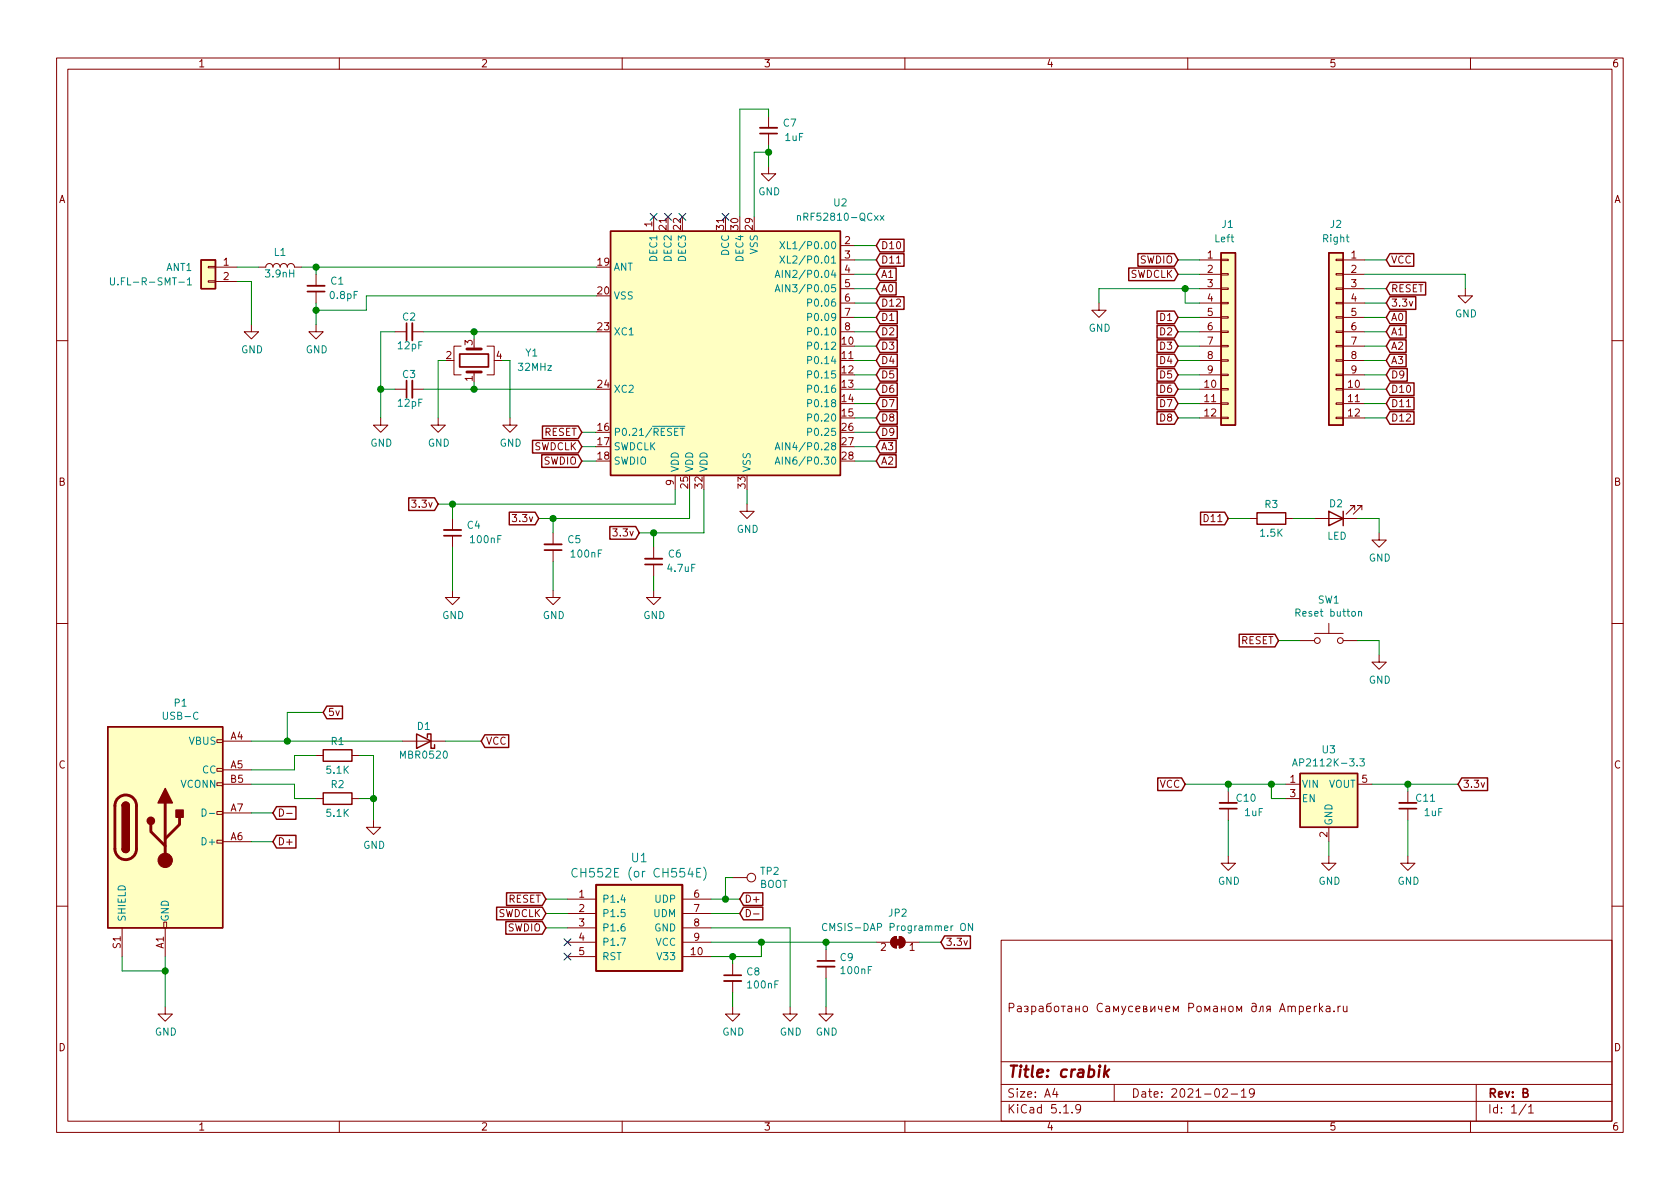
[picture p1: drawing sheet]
<svg xmlns="http://www.w3.org/2000/svg" width="297mm" height="210mm" viewBox="0 0 297 210" stroke-linecap="round" stroke-linejoin="round" font-family="sans-serif">
<g fill="none" stroke="#840000" stroke-width=".18">
<path d="M10 10.3h277v189.9h-277zM12 12.2h273v186.1h-273zM60 10.3v1.9M110 10.3v1.9M160 10.3v1.9M210 10.3v1.9M260 10.3v1.9M115.6 38.3v2.6M135.9 29.5v1.2h1.3l-1.3 1.3-1.3-1.3h1.3M135.9 20.6v2M135.9 23.6v2M36.8 49.7h1.3v.2h-1.3z"/>
<path d="M36.8 47.1h1.3v.3h-1.3zM38.1 47.2h3.8M38.1 49.8h3.8M44.4 57.4v1.3h1.3l-1.3 1.2-1.2-1.2h1.2M45.7 47.2h1.3a.63 .63 0 0 1 .6-.6 .63 .63 0 0 1 .7 .6 .63 .63 0 0 1 .6-.6 .63 .63 0 0 1 .6 .6 .63 .63 0 0 1 .7-.6 .63 .63 0 0 1 .6 .6 .63 .63 0 0 1 .6-.6 .63 .63 0 0 1 .7 .6h1.2M55.9 57.4v1.3h1.2l-1.2 1.2-1.3-1.2h1.3M55.9 48.5v2M55.9 51.6v2M69.8 58.7h2.1M72.9 58.7h2M148.6 58.7h2.5M148.6 43.4h2.5"/>
<path d="M148.6 46h2.5M148.6 48.5h2.5M148.6 51h2.5M148.6 53.6h2.5M148.6 56.1h2.5M194.3 53.6v1.3h1.3l-1.3 1.2-1.3-1.2h1.3M212.1 58.7h3.8M212.1 46h3.8M212.1 48.5h3.8M212.1 51h3.8M212.1 53.6h3.8M212.1 56.1h3.8"/>
<path d="M215.9 56h1.3v.3h-1.3zM215.9 53.5h1.3v.2h-1.3zM215.9 50.9h1.3v.3h-1.3zM215.9 48.4h1.3v.2h-1.3zM215.9 58.5h1.3v.3h-1.3zM215.9 45.8h1.3v.3h-1.3zM236.2 56h1.3v.3h-1.3zM236.2 53.5h1.3v.2h-1.3zM236.2 50.9h1.3v.3h-1.3zM236.2 48.4h1.3v.2h-1.3zM236.2 58.5h1.3v.3h-1.3zM236.2 45.8h1.3v.3h-1.3z"/>
<path d="M237.5 58.7h3.8M237.5 46h3.8M237.5 48.5h3.8M237.5 51h3.8M237.5 53.6h3.8M237.5 56.1h3.8M259.1 51v1.3h1.2l-1.2 1.3-1.3-1.3h1.3M10 60.2h2M67.3 73.9v1.3h1.3l-1.3 1.2-1.3-1.2h1.3M69.8 68.8h2.1M72.9 68.8h2M77.5 73.9v1.3h1.2l-1.2 1.2-1.3-1.2h1.3"/>
<path d="M81.5 61.2h-1.2v5.1h1.2M83.8 61.2v.5M83.8 65.8v.5M86.1 61.2h1.3v5.1h-1.3M90.2 73.9v1.3h1.2l-1.2 1.2-1.3-1.2h1.3M212.1 68.8h3.8M212.1 71.4h3.8M212.1 73.9h3.8M212.1 61.2h3.8M212.1 63.7h3.8M212.1 66.3h3.8M215.9 63.6h1.3v.3h-1.3z"/>
<path d="M215.9 66.2h1.3v.2h-1.3zM215.9 68.7h1.3v.3h-1.3zM215.9 71.2h1.3v.3h-1.3zM215.9 73.8h1.3v.2h-1.3zM215.9 61.1h1.3v.2h-1.3zM236.2 63.6h1.3v.3h-1.3zM236.2 66.2h1.3v.2h-1.3zM236.2 68.7h1.3v.3h-1.3zM236.2 71.2h1.3v.3h-1.3zM236.2 73.8h1.3v.2h-1.3zM236.2 61.1h1.3v.2h-1.3zM237.5 68.8h3.8"/>
<path d="M237.5 71.4h3.8M237.5 73.9h3.8M237.5 61.2h3.8M237.5 63.7h3.8M237.5 66.3h3.8M285 60.2h2M80 91.7v2M80 94.7v2.1M97.8 94.2v2.1M97.8 97.3v2M115.6 96.8v2M115.6 99.8v2"/>
<path d="M119.4 84.1v2.5M132.1 89.1v1.3h1.2l-1.2 1.3-1.3-1.3h1.3M221 91.7h1.2M227.3 91.7h1.3M232.4 91.7h7.6M239.5 90.2v-.8h-.7h.7l-1.5 1.5M240.8 90.2v-.8h-.8h.8l-1.5 1.5M243.8 94.2v1.3h1.3l-1.3 1.3-1.2-1.3h1.2M10 110.3h2M80 104.4v1.3h1.3l-1.3 1.2-1.3-1.2h1.3M97.8 104.4v1.3h1.3l-1.3 1.2-1.3-1.2h1.3M115.6 104.4v1.3h1.2l-1.2 1.2-1.3-1.2h1.3"/>
<path d="M229.9 113.3h2.5M232.4 112h5.1M234.9 110.2v1.8M237.5 113.3h2.5M243.8 115.8v1.3h1.3l-1.3 1.3-1.2-1.3h1.2M285 110.3h2M38.4 138.4h1v.5h-1zM38.4 135.9h1v.5h-1zM38.4 130.8h1v.5h-1zM39.4 131.1h5M39.4 136.1h5M39.4 138.7h5"/>
<path d="M55.9 133.6h1.2M62.2 133.6h1.3M71.1 131.1h7.6M217.2 139.9v2.1M227.3 138.7h2.6M240 138.7h2.6M248.9 139.9v2.1M38.4 148.6h1v.5h-1zM38.4 143.5h1v.5h-1zM39.4 148.8h5M39.4 143.8h5M49.4 143a.64 .64 0 0 1 .7 .7 .64 .64 0 0 1-.7 .6z"/>
<path d="M50.7 143.8h1M55.9 141.2h1.2M62.2 141.2h1.3M66 145v1.3h1.3l-1.3 1.3-1.2-1.3h1.2M100.3 159h5.1M120.6 159h5.1M129.5 155.2h2.6M217.2 151.4v1.2h1.2l-1.2 1.3-1.3-1.3h1.3M217.2 143v2M227.3 141.2h2.6M234.9 151.4v1.2h1.3l-1.3 1.3-1.2-1.3h1.2M234.9 146.3v2.5"/>
<path d="M248.9 151.4v1.2h1.3l-1.3 1.3-1.3-1.3h1.3M248.9 143v2M10 160.2h2M21.6 164.1v5.1M29 163.1h.5v1h-.5zM29.2 178v1.3h1.3l-1.3 1.3-1.3-1.3h1.3M29.2 164.1v5.1M100.3 166.6h5.1M100.3 169.2h5.1M100.3 161.5h5.1M100.3 164.1h5.1M120.6 166.6h5.1"/>
<path d="M120.6 169.2h5.1M120.6 161.5h5.1M120.6 164.1h5.1M129.5 178v1.3h1.3l-1.3 1.3-1.2-1.3h1.2M129.5 170.4v2.1M129.5 173.5v2M132 160.8a.64 .64 0 0 1 .7 .7 .64 .64 0 0 1-.7 .6zM133.2 161.6h1M139.7 178v1.3h1.3l-1.3 1.3-1.3-1.3h1.3M146 178v1.3h1.3l-1.3 1.3-1.2-1.3h1.2M146 167.9v2M146 170.9v2.1"/>
<path d="M154.9 166.6h2.6M157.7 166l.4-.3 .4-.1v2a1.03 1.03 0 0 1-.9-.6 1.03 1.03 0 0 1 .1-1zM159 165.6a1.02 1.02 0 0 1 1 1 1.02 1.02 0 0 1-1 1zM160 166.6h2.6M177 166.3h108v32h-108zM178.4 178.2l.7-.1 .2-.2-.2-.4-.7-.1v1.5M191.6 178l.2-.1 .4 .1v.8l-.2 .1-.4-.1zM194.9 177.6a.7 .7 0 0 0-.9 .2 .7 .7 0 0 0 .1 .9 .55 .55 0 0 0 .8 .1M195.6 178h.5l.1 .9M196.2 178.3l-.5 .1a.29 .29 0 0 0-.2 .2 .29 .29 0 0 0 .2 .3l.5-.1M196.9 178.9v-1l.4 .8 .5-.8v1M198.3 177.9l.4 1"/>
<path d="M199.1 177.9l-.5 1.4-.3 .1M200.3 178l-.5-.1-.3 .3 .1 .6 .2 .1 .5-.1M200.8 178.4l.7-.1v-.3l-.5-.1-.2 .2 .1 .7h.6M202.2 178.4h.5l.1-.3-.3-.2h-.3v1l.6-.1v-.3l-.3-.1M203.5 177.9v1l.7-1v1M204.8 177.9l.1 .5 .5 .1M205.4 177.9v1M206.1 178.4l.7-.1v-.3l-.5-.1-.2 .2 .1 .7h.6M207.5 178.9v-1l.4 .8 .4-.8v1M210.2 178.2l.7-.1 .1-.2v-.3l-.3-.2h-.5v1.5M211.7 178l.2-.1 .4 .1v.8l-.2 .1-.4-.1zM213 178.9v-1l.5 .8 .4-.8v1"/>
<path d="M214.6 178h.6v.9M215.2 178.3l-.4 .1-.3 .2 .3 .3 .4-.1M216 178.4h.6M216 177.9v1M216.6 177.9v1M217.3 178l.2-.1 .5 .1v.8l-.2 .1-.5-.1zM218.7 178.9v-1l.4 .8 .4-.8v1M221.4 177.5l.4-.1 .3 .3-.1 1.1-.2 .1-.4-.1v-.8l.2-.1 .5 .1M222.6 178.9l.2-.2 .1-.6 .2-.2h.2v1M224.3 178.5l-.3 .4M224.6 178.5h-.4a.29 .29 0 0 1-.3-.3 .29 .29 0 0 1 .3-.3h.4v1M226.2 178.9l.5-1.5 .5 1.5"/>
<path d="M226.4 178.5h.7M227.7 178l.2-.1 .4 .1 .1 .9M227.7 177.9v1M228.4 178.1a.36 .36 0 0 1 .3-.2 .36 .36 0 0 1 .3 .2v.8M229.7 178l.4-.1 .4 .3-.1 .6-.3 .1-.4-.1M229.7 177.9v1.5M231 178.4l.7-.1-.1-.3-.4-.1-.2 .2 .1 .7h.5M232.4 177.9v1M232.8 177.9l-.4 .1v.2M233.3 177.4v1.5M233.5 178.4l.4 .5M233.9 177.9l-.6 .6"/>
<path d="M234.5 178h.6l.1 .9M235.2 178.3l-.6 .1a.29 .29 0 0 0-.2 .2 .29 .29 0 0 0 .2 .3l.6-.1M235.9 178.8v.1M236.6 177.9v1M237 177.9l-.4 .3M237.5 177.9l.1 .9 .3 .1 .3-.1M238.2 177.9v1M285 160.2h2M60 198.3v1.9M110 198.3v1.9M160 198.3v1.9M177 194.8h108"/>
<path d="M177 191.8h108M177 187.8h108M186.5 192.5l-.4 1h1M186.8 193v1M189.6 196.7v.1M191.1 196l-.3 .3h-.3l-.3-.3v-.4l.1-.2 .5-.1 .2 .2a1.19 1.19 0 0 1-.2 1.2l-.5 .1M197 191.8v3M210 198.3v1.9M216.2 192.7l.2-.2h.4l.2 .5-.9 1h.9M217.7 193.5h1.1M219.5 193l.4-.5v1.5M219.5 194h.8"/>
<path d="M221.8 193.2l-.3 .3h-.3l-.3-.3v-.4l.2-.2 .4-.1 .2 .2a1.13 1.13 0 0 1-.2 1.2l-.4 .1M260 198.3v1.9M261 191.8v6.5M269.8 195.2l-1.2 2M270.3 195.8l.4-.5v1.5M270.3 196.8h.8"/>
<circle cx="232.9" cy="113.3" r=".51"/>
<circle cx="237" cy="113.3" r=".51"/>
<circle cx="132.8" cy="155.2" r=".76"/>
</g>
<path d="M195.4 188.4l-.2 2M195.5 189.7l.4 .7M196.1 189.1l-.9 .8" fill="none" stroke="#840000" stroke-width=".41"/>
<g fill="none" stroke="#840000" stroke-width=".25">
<path d="M35.6 46h2.5v5h-2.5zM107.9 40.9h40.7v43.2h-40.7zM155.6 47.4h2.8v2.2h-2.8l-.7-1.1zM155.6 52.5h4.2v2.2h-4.2l-.7-1.1zM155.6 44.9h4.2v2.2h-4.2l-.7-1.1zM155.6 42.3h4.2v2.2h-4.2l-.7-1.1zM155.6 55h3v2.2h-3l-.7-1.1zM155.6 49.9h2.8v2.3h-2.8l-.7-1.2zM155.6 57.6h3v2.2h-3l-.7-1.1zM199.6 47.4h8l.7 1.1-.7 1.1h-8zM201.2 44.9h6.4l.7 1.1-.7 1.1h-6.4zM204.6 55h3l.7 1.1-.7 1.1h-3z"/>
<path d="M204.6 57.6h3l.7 1.1-.7 1.1h-3zM215.9 44.7h2.5v30.5h-2.5zM234.9 44.7h2.6v30.5h-2.6zM245.7 52.5h4.6v2.2h-4.6l-.6-1.1zM245.7 44.9h4.3v2.2h-4.3l-.6-1.1zM245.7 57.6h2.9v2.2h-2.9l-.6-1.1zM245.7 55h2.9v2.2h-2.9l-.6-1.1zM245.7 49.9h6.4v2.3h-6.4l-.6-1.2zM94.2 77.9h8l.7 1.1-.7 1.1h-8zM95.9 75.3h6.3l.7 1.1-.7 1.2h-6.3zM155.6 72.8h3v2.2h-3l-.7-1.1zM155.6 75.3h3v2.3h-3l-.7-1.2z"/>
<path d="M155.6 70.3h3v2.2h-3l-.7-1.1zM155.6 77.9h2.8v2.2h-2.8l-.7-1.1zM155.6 67.7h3v2.2h-3l-.7-1.1zM155.6 60.1h3v2.2h-3l-.7-1.1zM155.6 62.6h3v2.3h-3l-.7-1.2zM155.6 65.2h3v2.2h-3l-.7-1.1zM204.6 60.1h3l.7 1.1-.7 1.1h-3zM204.6 62.6h3l.7 1.1-.7 1.2h-3zM204.6 65.2h3l.7 1.1-.7 1.1h-3zM204.6 67.7h3l.7 1.1-.7 1.1h-3zM204.6 70.3h3l.7 1.1-.7 1.1h-3zM204.6 72.8h3l.7 1.1-.7 1.1h-3z"/>
<path d="M245.7 65.2h3.1v2.2h-3.1l-.6-1.1zM245.7 62.6h2.9v2.3h-2.9l-.6-1.2zM245.7 60.1h2.9v2.2h-2.9l-.6-1.1zM245.7 67.7h4.3v2.2h-4.3l-.6-1.1zM245.7 70.3h4.3v2.2h-4.3l-.6-1.1zM245.7 72.8h4.3v2.2h-4.3l-.6-1.1zM72.3 88h4.5l.7 1.1-.7 1.2h-4.5zM90 90.6h4.6l.6 1.1-.6 1.1h-4.6zM95.8 80.4h6.4l.7 1.1-.7 1.1h-6.4zM107.8 93.1h4.6l.6 1.1-.6 1.1h-4.6zM155.6 80.4h2.8v2.2h-2.8l-.7-1.1zM212.3 90.6h4.2l.7 1.1-.7 1.1h-4.2z"/>
<path d="M222.2 90.7h5.1v2h-5.1zM234.9 90.4l2.6 1.3-2.6 1.3zM237.5 90.4v2.6M219.1 112.2h6.3l.7 1.1-.7 1.1h-6.3zM19 128.5h20.4v35.6h-20.4zM57.1 132.6h5.1v2h-5.1zM57.8 124.9h2.8v2.2h-2.8l-.7-1.1zM73.7 129.8l2.5 1.3-2.5 1.2zM75.6 130.4v-.6h.6v2.5h.6v-.6M85.7 129.9h4.2v2.3h-4.2l-.6-1.1zM204.7 137.6h4.2l.6 1.1-.6 1.1h-4.2zM229.9 136.8h10.1v9.5h-10.1z"/>
<path d="M258.4 137.6h4.6v2.2h-4.6l-.6-1.1zM21.6 150.1a.63 .63 0 0 0 .6 .6 .63 .63 0 0 0 .7-.6M21.6 142.5a.63 .63 0 0 1 .6-.6 .63 .63 0 0 1 .7 .6M48.9 147.7h3.4v2.3h-3.4l-.6-1.2zM48.9 142.6h3.4v2.3h-3.4l-.6-1.1zM57.1 140.2h5.1v2h-5.1zM89.6 157.9h6.3l.6 1.1-.6 1.1h-6.3zM131.4 157.9h3.5v2.2h-3.5l-.6-1.1zM87.8 160.4h8.1l.6 1.1-.6 1.2h-8.1zM89.4 163h6.5l.6 1.1-.6 1.1h-6.5zM131.4 160.4h3.5v2.3h-3.5l-.6-1.2zM167 165.5h4.6v2.2h-4.6l-.6-1.1z"/>
</g>
<g fill="none" stroke="#840000" stroke-width=".3">
<path d="M134.4 23.6h3M54.4 51.6h3M71.9 57.1v3.1M71.9 67.3v3.1M81.3 62.6h5.1v2.3h-5.1zM78.5 94.7h3M96.3 97.3h3M114 99.8h3.1M105.4 156.5h15.2v15.2h-15.2zM215.6 143h3.1M247.4 143h3M128 172.5h3.1"/>
<path d="M144.5 169.9h3.1"/>
</g>
<path d="M82.5 65.8h2.6M82.5 61.7h2.6M20.8 141.3a1.9 1.9 0 0 1 2.1-.6 1.9 1.9 0 0 1 1.2 1.8v7.6a1.9 1.9 0 0 1-1.9 1.9 1.9 1.9 0 0 1-1.9-1.9v-7.8l.1-.5zM26.7 145.8v1.3l2.5 2.5M29.2 142v10.1M31.7 144.5v1.3l-2.5 2.5" fill="none" stroke="#840000" stroke-width=".51"/>
<path d="M134.4 22.6h3M54.4 50.5h3M72.9 57.1v3.1M72.9 67.3v3.1M78.5 93.7h3M96.3 96.3h3M114 98.8h3.1M215.6 142h3.1M247.4 142h3M128 173.5h3.1M144.5 170.9h3.1" fill="none" stroke="#840000" stroke-width=".33"/>
<g fill="#ffffc2" stroke="#ffffc2" stroke-width=".18">
<path d="M19 128.5h20.4v35.6h-20.4z"/>
<path d="M107.9 40.9h40.7v43.2h-40.7z"/>
<path d="M35.6 46h2.5v5h-2.5z"/>
<path d="M234.9 44.7h2.6v30.5h-2.6z"/>
<path d="M215.9 44.7h2.5v30.5h-2.5z"/>
<path d="M105.4 156.5h15.2v15.2h-15.2z"/>
<path d="M229.9 136.8h10.1v9.5h-10.1z"/>
</g>
<g fill="#840000" stroke="#840000" stroke-width=".25">
<path d="M21.6 150.1h1.3a.63 .63 0 0 1-.7 .6 .63 .63 0 0 1-.6-.6z"/>
<path d="M21.8 142a.63 .63 0 0 1 .7-.1 .63 .63 0 0 1 .4 .6h-1.3z"/>
<path d="M21.6 142.5h1.3v7.6h-1.3z"/>
<path d="M31.1 143.3h1.3v1.2h-1.3z"/>
<path d="M29.2 139.4l1.3 2.6h-2.6z"/>
<circle cx="26.7" cy="145.2" r=".63"/>
</g>
<g fill="#840000" stroke="#840000" stroke-width=".18">
<path d="M159 165.6a1.02 1.02 0 0 1 1 1 1.02 1.02 0 0 1-1 1z"/>
<path d="M157.7 166l.4-.3 .4-.1v2a1.03 1.03 0 0 1-.9-.6 1.03 1.03 0 0 1 .1-1z"/>
<path d="M158.2 166.1h1.1v1h-1.1z"/>
<circle cx="29.2" cy="152.1" r="1.27"/>
</g>
<g fill="none" stroke="#008484" stroke-width=".18">
<path d="M141 38.2l.2-.1 .3 .1v.8M141 38.1v.9M155.6 38.1l.7 .9M156.3 38.1l-.7 .9M19.5 49.1v1.1l.3 .2h.2l.2-.2v-1.1M33.1 49.5l.4-.4v1.3M33.1 50.4h.8M137.1 49.1l.4-1.3 .4 1.3M137.1 51.6l.4-1.3 .4 1.3M137.2 48.7h.6M137.2 51.3h.6M137.9 42.7l.8 1.3"/>
<path d="M137.9 45.3l.8 1.2M138.3 47.8v1.3M138.3 50.3v1.3M138.7 42.7l-.8 1.3M138.7 45.3l-.8 1.2M142.8 53.5h.6l.1-.5-.2-.1h-.5v1.2M142.8 56.1l.6-.1 .1-.5-.2-.1h-.5v1.3M142.8 58.6h.6l.1-.5-.2-.1h-.5v1.2M119 75.4h2.1M120.2 75.7h.8M120.6 75.7v1.3M137.1 79.5l.4-1.2 .4 1.2"/>
<path d="M137.2 79.2h.6M138.3 78.3v1.2M142.8 61.2l.6-.1 .1-.5-.2-.1h-.5v1.3M142.8 63.7l.6-.1 .1-.4-.2-.2h-.5v1.3M142.8 66.2h.6l.1-.5-.2-.1h-.5v1.2M142.8 68.8l.6-.1 .1-.5-.2-.1h-.5v1.3M142.8 71.3h.6l.1-.5-.2-.1h-.5v1.2M142.8 73.9l.6-.1 .1-.5-.2-.1h-.5v1.3M142.8 76.4l.6-.1 .1-.4-.2-.2h-.5v1.3M137.1 82.1l.4-1.3 .4 1.3M137.2 81.7h.6M138.3 80.8v1.3"/>
<path d="M240.2 108.2l.2-.1 .3 .1v.8M240.2 108.1v.9M228.5 135.5l.5-1.3 .4 1.3M228.7 135.1h.6M240.4 134.2h.8l-.4 .5 .4 .1v.5l-.2 .2-.6-.2M35.7 143a.64 .64 0 0 1 .8 .7 .64 .64 0 0 1-.8 .6zM37 143.8h1M102.1 153.7a.62 .62 0 0 0-.8 0 .62 .62 0 0 0-.2 .7 .56 .56 0 0 0 .3 .6 .56 .56 0 0 0 .7-.1M123.9 153.6h-.7v1.5h.7M124.4 153.3a1.78 1.78 0 0 1 0 2.4M146.2 163.4a.51 .51 0 0 0-.6 0 .51 .51 0 0 0-.2 .6 .46 .46 0 0 0 .3 .5 .46 .46 0 0 0 .5-.1M169.9 163.5a.45 .45 0 0 1 .7 0 .88 .88 0 0 1-.2 1.1l-.4-.1a1.07 1.07 0 0 1-.1-1z"/>
<path d="M172 163.3v1.3l-.8-1.3v1.3"/>
</g>
<g fill="none" stroke="#008400" stroke-width=".18">
<path d="M135.9 26.9h-2.6v11.4M135.9 20.6v-1.3h-5.1v19M135.9 25.6v3.9M41.9 47.2h3.8M41.9 49.8h2.5v7.6M53.3 47.2h52.1M55.9 47.2v1.3M55.9 53.6v3.8M69.8 58.7h-2.5v15.2M74.9 58.7h30.5M83.8 58.7v1.2M105.4 52.3h-40.6v2.6h-8.9"/>
<path d="M151.1 48.5h3.8M151.1 51h3.8M151.1 58.7h3.8M151.1 56.1h3.8M151.1 46h3.8M151.1 43.4h3.8M151.1 53.6h3.8M208.3 48.5h3.8M208.3 58.7h3.8M208.3 56.1h3.8M208.3 46h3.8M209.5 51v2.6h2.6"/>
<path d="M212.1 51h-17.8v2.6M241.3 48.5h17.8v2.5M241.3 51h3.8M241.3 58.7h3.8M241.3 56.1h3.8M241.3 46h3.8M241.3 53.6h3.8M67.3 68.8h2.5M74.9 68.8h30.5M78.7 63.7h-1.2v10.2M83.8 67.6v1.2M88.9 63.7h1.3v10.2"/>
<path d="M102.9 79h2.5M102.9 76.4h2.5M151.1 68.8h3.8M151.1 66.3h3.8M151.1 63.7h3.8M151.1 61.2h3.8M151.1 71.4h3.8M151.1 73.9h3.8M151.1 79h3.8M151.1 76.4h3.8M208.3 68.8h3.8M208.3 66.3h3.8"/>
<path d="M208.3 63.7h3.8M208.3 61.2h3.8M208.3 71.4h3.8M208.3 73.9h3.8M241.3 68.8h3.8M241.3 66.3h3.8M241.3 63.7h3.8M241.3 61.2h3.8M241.3 71.4h3.8M241.3 73.9h3.8M80 89.1v2.6M80 96.8v7.6"/>
<path d="M97.8 91.7v2.5M97.8 99.3v5.1M102.9 81.5h2.5M115.6 94.2v2.6M119.4 86.6v2.5h-41.9M121.9 86.6v5.1h-26.7M124.5 86.6v7.6h-11.5M132.1 86.6v2.5M151.1 81.5h3.8M217.2 91.7h3.8M228.6 91.7h3.8M240 91.7h3.8v2.5"/>
<path d="M115.6 101.8v2.6M226.1 113.3h3.8M240 113.3h3.8v2.5M44.4 138.7h7.7v2.5h3.8M44.4 131.1h26.7M55.9 133.6h-3.8v2.5h-7.7M57.1 126h-6.3v5.1M63.5 133.6h2.5v11.4M78.7 131.1h6.4M209.5 138.7h17.8M217.2 138.7v1.2M224.8 138.7v2.5h2.5"/>
<path d="M242.6 138.7h15.2M248.9 138.7v1.2M44.4 143.8h3.9M44.4 148.8h3.9M63.5 141.2h2.5M96.5 159h3.8M125.7 159h5.1M129.5 155.2h-1.2v3.8M217.2 145v6.4M234.9 148.8v2.6M248.9 145v6.4M21.6 169.2v2.5h7.6"/>
<path d="M29.2 169.2v8.8M96.5 164.1h3.8M96.5 161.5h3.8M125.7 166.6h29.2M125.7 164.1h14v13.9M125.7 161.5h5.1M129.5 169.2v1.2M129.5 175.5v2.5M134.6 166.6v2.6h-8.9M146 166.6v1.3M146 173v5M162.6 166.6h3.8"/>
</g>
<g fill="#008400" stroke="#008400" stroke-width=".25">
<circle cx="97.8" cy="91.7" r=".51"/>
<circle cx="129.5" cy="169.2" r=".51"/>
<circle cx="80" cy="89.1" r=".51"/>
<circle cx="135.9" cy="26.9" r=".51"/>
<circle cx="134.6" cy="166.6" r=".51"/>
<circle cx="115.6" cy="94.2" r=".51"/>
<circle cx="67.3" cy="68.8" r=".51"/>
<circle cx="55.9" cy="47.2" r=".51"/>
<circle cx="209.6" cy="51" r=".51"/>
<circle cx="248.9" cy="138.7" r=".51"/>
<circle cx="50.8" cy="131.1" r=".51"/>
<circle cx="224.8" cy="138.7" r=".51"/>
<circle cx="217.2" cy="138.7" r=".51"/>
<circle cx="128.3" cy="159" r=".51"/>
<circle cx="146.1" cy="166.6" r=".51"/>
<circle cx="29.2" cy="171.7" r=".51"/>
<circle cx="66" cy="141.2" r=".51"/>
<circle cx="83.8" cy="58.7" r=".51"/>
<circle cx="83.8" cy="68.8" r=".51"/>
<circle cx="55.9" cy="54.9" r=".51"/>
</g>
<path d="M115 37.7l1.2 1.3M116.2 37.7l-1.2 1.3M117.5 37.7l1.2 1.3M118.7 37.7l-1.2 1.3M120 37.7l1.3 1.3M121.3 37.7l-1.3 1.3M127.7 37.7l1.2 1.3M128.9 37.7l-1.2 1.3M99.7 168.5l1.2 1.3M99.7 166l1.2 1.2M100.9 168.5l-1.2 1.3M100.9 166l-1.2 1.2" fill="none" stroke="#000084" stroke-width=".18"/>
<text font-size="2.8" fill="#840000" x="178" y="190.5">Title: crabik</text>
<g font-size="2.1" fill="#008484">
<text x="102.7" y="155.2">CH552E (or CH554E)</text>
<text x="111.7" y="152.5">U1</text>
</g>
<g font-size="2.1" fill="#840000">
<text x="180.3" y="179">Amperka.ru</text>
<text x="178" y="196.9">KiCad 5.1.9</text>
<text x="178" y="194.1">Size: A4</text>
<text x="200" y="194.1">Date: 2021-02-19</text>
<text x="263" y="194.1">Rev: B</text>
<text x="263" y="196.9">Id: 1/1</text>
</g>
<g font-size="1.8" fill="#840000">
<text x="35" y="11.9">1</text>
<text x="85" y="11.9">2</text>
<text x="135" y="11.9">3</text>
<text x="185" y="11.9">4</text>
<text x="235" y="11.9">5</text>
<text x="285" y="11.9">6</text>
<text x="10.4" y="35.9">A</text>
<text x="285.4" y="35.9">A</text>
<text x="115.3" y="40.1" transform="rotate(-90 115.3 40.1)">1</text>
<text x="117.9" y="40.6" transform="rotate(-90 117.9 40.6)">21</text>
<text x="120.4" y="40.6" transform="rotate(-90 120.4 40.6)">22</text>
<text x="128" y="40.6" transform="rotate(-90 128 40.6)">31</text>
<text x="130.6" y="40.6" transform="rotate(-90 130.6 40.6)">30</text>
<text x="133.1" y="40.6" transform="rotate(-90 133.1 40.6)">29</text>
<text x="39.5" y="47">1</text>
<text x="105.7" y="47">19</text>
<text x="149.4" y="43.2">2</text>
<text x="149.4" y="45.7">3</text>
<text x="155.7" y="46.6">D11</text>
<text x="155.7" y="44.1">D10</text>
<text x="201.5" y="46.6">SWDIO</text>
<text x="213.5" y="45.7">1</text>
<text x="238.9" y="45.7">1</text>
<text x="245.9" y="46.6">VCC</text>
<text x="39.5" y="49.5">2</text>
<text x="105.7" y="52.1">20</text>
<text x="149.4" y="48.3">4</text>
<text x="149.4" y="50.8">5</text>
<text x="149.4" y="53.3">6</text>
<text x="155.7" y="49.1">A1</text>
<text x="155.7" y="51.7">A0</text>
<text x="199.7" y="49.1">SWDCLK</text>
<text x="213.5" y="48.3">2</text>
<text x="213.5" y="50.8">3</text>
<text x="213.5" y="53.3">4</text>
<text x="238.9" y="48.3">2</text>
<text x="238.9" y="50.8">3</text>
<text x="238.9" y="53.3">4</text>
<text x="245.9" y="51.7">RESET</text>
<text x="105.7" y="58.4">23</text>
<text x="149.4" y="55.9">7</text>
<text x="149.4" y="58.4">8</text>
<text x="155.7" y="54.2">D12</text>
<text x="155.7" y="56.8">D1</text>
<text x="155.7" y="59.3">D2</text>
<text x="205.2" y="56.8">D1</text>
<text x="205.2" y="59.3">D2</text>
<text x="213.5" y="55.9">5</text>
<text x="213.5" y="58.4">6</text>
<text x="238.9" y="55.9">5</text>
<text x="238.9" y="58.4">6</text>
<text x="245.9" y="54.2">3.3v</text>
<text x="245.9" y="59.3">A1</text>
<text x="245.9" y="56.8">A0</text>
<text x="78.9" y="63.5">2</text>
<text x="83.6" y="61.1" transform="rotate(-90 83.6 61.1)">3</text>
<text x="87.8" y="63.5">4</text>
<text x="148.9" y="61">10</text>
<text x="148.9" y="63.5">11</text>
<text x="155.7" y="61.8">D3</text>
<text x="155.7" y="64.4">D4</text>
<text x="205.2" y="61.8">D3</text>
<text x="205.2" y="64.4">D4</text>
<text x="213.5" y="61">7</text>
<text x="213.5" y="63.5">8</text>
<text x="238.9" y="61">7</text>
<text x="238.9" y="63.5">8</text>
<text x="245.9" y="64.4">A3</text>
<text x="245.9" y="61.8">A2</text>
<text x="83.6" y="67.4" transform="rotate(-90 83.6 67.4)">1</text>
<text x="105.7" y="68.6">24</text>
<text x="148.9" y="66">12</text>
<text x="148.9" y="68.6">13</text>
<text x="148.9" y="71.1">14</text>
<text x="155.7" y="69.5">D6</text>
<text x="155.7" y="66.9">D5</text>
<text x="205.2" y="66.9">D5</text>
<text x="205.2" y="69.5">D6</text>
<text x="213" y="68.6">10</text>
<text x="213" y="71.1">11</text>
<text x="213.5" y="66">9</text>
<text x="238.4" y="68.6">10</text>
<text x="238.4" y="71.1">11</text>
<text x="238.9" y="66">9</text>
<text x="245.9" y="66.9">D9</text>
<text x="245.9" y="69.5">D10</text>
<text x="96.2" y="77.1">RESET</text>
<text x="105.7" y="76.2">16</text>
<text x="148.9" y="73.7">15</text>
<text x="148.9" y="76.2">26</text>
<text x="155.7" y="74.5">D8</text>
<text x="155.7" y="77.1">D9</text>
<text x="155.7" y="72">D7</text>
<text x="205.2" y="72">D7</text>
<text x="205.2" y="74.5">D8</text>
<text x="213" y="73.7">12</text>
<text x="238.4" y="73.7">12</text>
<text x="245.9" y="72">D11</text>
<text x="245.9" y="74.5">D12</text>
<text x="94.3" y="79.6">SWDCLK</text>
<text x="96.1" y="82.2">SWDIO</text>
<text x="105.7" y="78.7">17</text>
<text x="105.7" y="81.3">18</text>
<text x="148.9" y="78.7">27</text>
<text x="148.9" y="81.3">28</text>
<text x="155.7" y="79.6">A3</text>
<text x="155.7" y="82.2">A2</text>
<text x="10.4" y="85.9">B</text>
<text x="73.2" y="89.8">3.3v</text>
<text x="119.1" y="85.8" transform="rotate(-90 119.1 85.8)">9</text>
<text x="121.7" y="86.3" transform="rotate(-90 121.7 86.3)">25</text>
<text x="124.2" y="86.3" transform="rotate(-90 124.2 86.3)">32</text>
<text x="131.8" y="86.3" transform="rotate(-90 131.8 86.3)">33</text>
<text x="285.4" y="85.9">B</text>
<text x="91" y="92.3">3.3v</text>
<text x="108.8" y="94.9">3.3v</text>
<text x="213.1" y="92.3">D11</text>
<text x="219.4" y="113.9">RESET</text>
<text x="40.8" y="130.8">A4</text>
<text x="57.9" y="126.6">5v</text>
<text x="85.9" y="131.7">VCC</text>
<text x="10.4" y="135.9">C</text>
<text x="40.8" y="135.9">A5</text>
<text x="285.4" y="135.9">C</text>
<text x="40.8" y="143.5">A7</text>
<text x="40.8" y="138.4">B5</text>
<text x="205" y="139.3">VCC</text>
<text x="228.1" y="138.4">1</text>
<text x="228.1" y="141">3</text>
<text x="240.8" y="138.4">5</text>
<text x="258.6" y="139.3">3.3v</text>
<text x="40.8" y="148.6">A6</text>
<text x="49" y="149.5">D+</text>
<text x="234.7" y="148.1" transform="rotate(-90 234.7 148.1)">2</text>
<text x="89.8" y="159.6">RESET</text>
<text x="102.4" y="158.7">1</text>
<text x="102.4" y="161.3">2</text>
<text x="122.7" y="158.7">6</text>
<text x="122.7" y="161.3">7</text>
<text x="131.6" y="159.6">D+</text>
<text x="21.3" y="167.7" transform="rotate(-90 21.3 167.7)">S1</text>
<text x="29" y="167.7" transform="rotate(-90 29 167.7)">A1</text>
<text x="88" y="162.2">SWDCLK</text>
<text x="89.7" y="164.7">SWDIO</text>
<text x="102.4" y="163.8">3</text>
<text x="102.4" y="166.4">4</text>
<text x="122.7" y="163.8">8</text>
<text x="122.7" y="166.4">9</text>
<text x="167.2" y="167.3">3.3v</text>
<text x="102.4" y="168.9">5</text>
<text x="122.2" y="168.9">10</text>
<text x="155.7" y="168.1">2</text>
<text x="160.8" y="168.1">1</text>
<text x="10.4" y="185.9">D</text>
<text x="285.4" y="185.9">D</text>
<text x="35" y="199.9">1</text>
<text x="85" y="199.9">2</text>
<text x="135" y="199.9">3</text>
<text x="185" y="199.9">4</text>
<text x="235" y="199.9">5</text>
<text x="285" y="199.9">6</text>
</g>
<g font-size="1.8" fill="#008484">
<text x="138.5" y="22.4">C7</text>
<text x="138.9" y="24.9">1uF</text>
<text x="134.1" y="34.5">GND</text>
<text x="141.8" y="39">nRF52810-QCxx</text>
<text x="147.5" y="36.5">U2</text>
<text x="216.1" y="40.3">J1</text>
<text x="235.3" y="40.3">J2</text>
<text x="29.4" y="47.9">ANT1</text>
<text x="48.5" y="45.3">L1</text>
<text x="108.5" y="47.9">ANT</text>
<text x="116.2" y="46.1" transform="rotate(-90 116.2 46.1)">DEC1</text>
<text x="118.7" y="46.1" transform="rotate(-90 118.7 46.1)">DEC2</text>
<text x="121.3" y="46.1" transform="rotate(-90 121.3 46.1)">DEC3</text>
<text x="128.9" y="45.2" transform="rotate(-90 128.9 45.2)">DCC</text>
<text x="131.4" y="46.1" transform="rotate(-90 131.4 46.1)">DEC4</text>
<text x="134" y="44.9" transform="rotate(-90 134 44.9)">VSS</text>
<text x="139.7" y="44.1">XL1/P0.00</text>
<text x="139.7" y="46.6">XL2/P0.01</text>
<text x="214.9" y="42.8">Left</text>
<text x="233.9" y="42.8">Right</text>
<text x="20.8" y="50.5">U.FL-R-SMT-1</text>
<text x="47.1" y="49.1">3.9nH</text>
<text x="58.5" y="52.9">0.8pF</text>
<text x="58.5" y="50.3">C1</text>
<text x="108.5" y="53">VSS</text>
<text x="138.9" y="49.1">AIN2/P0.04</text>
<text x="138.9" y="51.7">AIN3/P0.05</text>
<text x="71.2" y="56.7">C2</text>
<text x="108.5" y="59.3">XC1</text>
<text x="143.5" y="54.2">P0.06</text>
<text x="143.5" y="56.8">P0.09</text>
<text x="143.5" y="59.3">P0.10</text>
<text x="192.5" y="58.7">GND</text>
<text x="257.3" y="56.1">GND</text>
<text x="42.6" y="62.5">GND</text>
<text x="54.1" y="62.5">GND</text>
<text x="70.5" y="61.8">12pF</text>
<text x="91.8" y="65.6">32MHz</text>
<text x="93" y="63">Y1</text>
<text x="143.5" y="61.8">P0.12</text>
<text x="143.5" y="64.4">P0.14</text>
<text x="70.5" y="71.9">12pF</text>
<text x="71.2" y="66.8">C3</text>
<text x="108.5" y="69.5">XC2</text>
<text x="143.5" y="66.9">P0.15</text>
<text x="143.5" y="69.5">P0.16</text>
<text x="108.5" y="77.1">P0.21/RESET</text>
<text x="143.5" y="72">P0.18</text>
<text x="143.5" y="74.5">P0.20</text>
<text x="143.5" y="77.1">P0.25</text>
<text x="65.5" y="79">GND</text>
<text x="75.6" y="79">GND</text>
<text x="88.3" y="79">GND</text>
<text x="108.5" y="79.6">SWDCLK</text>
<text x="108.5" y="82.2">SWDIO</text>
<text x="120" y="83.6" transform="rotate(-90 120 83.6)">VDD</text>
<text x="122.6" y="83.6" transform="rotate(-90 122.6 83.6)">VDD</text>
<text x="125.1" y="83.6" transform="rotate(-90 125.1 83.6)">VDD</text>
<text x="132.7" y="83.6" transform="rotate(-90 132.7 83.6)">VSS</text>
<text x="138.9" y="79.6">AIN4/P0.28</text>
<text x="138.9" y="82.2">AIN6/P0.30</text>
<text x="223.7" y="89.8">R3</text>
<text x="235.1" y="89.7">D2</text>
<text x="82.7" y="93.5">C4</text>
<text x="130.3" y="94.2">GND</text>
<text x="222.9" y="94.9">1.5K</text>
<text x="234.6" y="95.4">LED</text>
<text x="83.3" y="96.1">100nF</text>
<text x="100.4" y="96.1">C5</text>
<text x="101.1" y="98.6">100nF</text>
<text x="118.2" y="101.1">4.7uF</text>
<text x="118.2" y="98.6">C6</text>
<text x="242" y="99.3">GND</text>
<text x="233" y="106.7">SW1</text>
<text x="78.2" y="109.5">GND</text>
<text x="96" y="109.5">GND</text>
<text x="113.7" y="109.5">GND</text>
<text x="229.5" y="109">Reset button</text>
<text x="30.9" y="125">P1</text>
<text x="242" y="120.9">GND</text>
<text x="29.1" y="127.3">USB-C</text>
<text x="33.5" y="131.7">VBUS</text>
<text x="58.6" y="131.7">R1</text>
<text x="73.8" y="129.1">D1</text>
<text x="35.8" y="136.8">CC</text>
<text x="57.8" y="136.8">5.1K</text>
<text x="71" y="134.2">MBR0520</text>
<text x="229.6" y="135.5">AP2112K-3.3</text>
<text x="233.8" y="133.2">U3</text>
<text x="32" y="139.3">VCONN</text>
<text x="58.6" y="139.4">R2</text>
<text x="218.7" y="141.8">C10</text>
<text x="230.1" y="139.3">VIN</text>
<text x="230.1" y="141.9">EN</text>
<text x="234.9" y="139.3">VOUT</text>
<text x="250.4" y="141.8">C11</text>
<text x="36" y="149.5">D+</text>
<text x="57.8" y="144.4">5.1K</text>
<text x="220.1" y="144.3">1uF</text>
<text x="235.6" y="146" transform="rotate(-90 235.6 146)">GND</text>
<text x="251.9" y="144.3">1uF</text>
<text x="64.2" y="150.1">GND</text>
<text x="134.5" y="154.7">TP2</text>
<text x="106.4" y="159.6">P1.4</text>
<text x="115.9" y="159.6">UDP</text>
<text x="134.3" y="157">BOOT</text>
<text x="215.3" y="156.5">GND</text>
<text x="233.1" y="156.5">GND</text>
<text x="247.1" y="156.5">GND</text>
<text x="22.2" y="163.1" transform="rotate(-90 22.2 163.1)">SHIELD</text>
<text x="29.8" y="163.1" transform="rotate(-90 29.8 163.1)">GND</text>
<text x="106.4" y="162.2">P1.5</text>
<text x="106.4" y="164.7">P1.6</text>
<text x="106.4" y="167.3">P1.7</text>
<text x="115.6" y="162.2">UDM</text>
<text x="115.7" y="164.7">GND</text>
<text x="115.9" y="167.3">VCC</text>
<text x="146.7" y="164.6">CMSIS-DAP Programmer ON</text>
<text x="157.2" y="162.1">JP2</text>
<text x="106.4" y="169.8">RST</text>
<text x="116.5" y="169.8">V33</text>
<text x="132.1" y="172.5">C8</text>
<text x="148.6" y="169.9">C9</text>
<text x="148.8" y="172.3">100nF</text>
<text x="132.3" y="174.8">100nF</text>
<text x="27.4" y="183.1">GND</text>
<text x="127.7" y="183.1">GND</text>
<text x="137.9" y="183.1">GND</text>
<text x="144.2" y="183.1">GND</text>
</g>
</svg>
